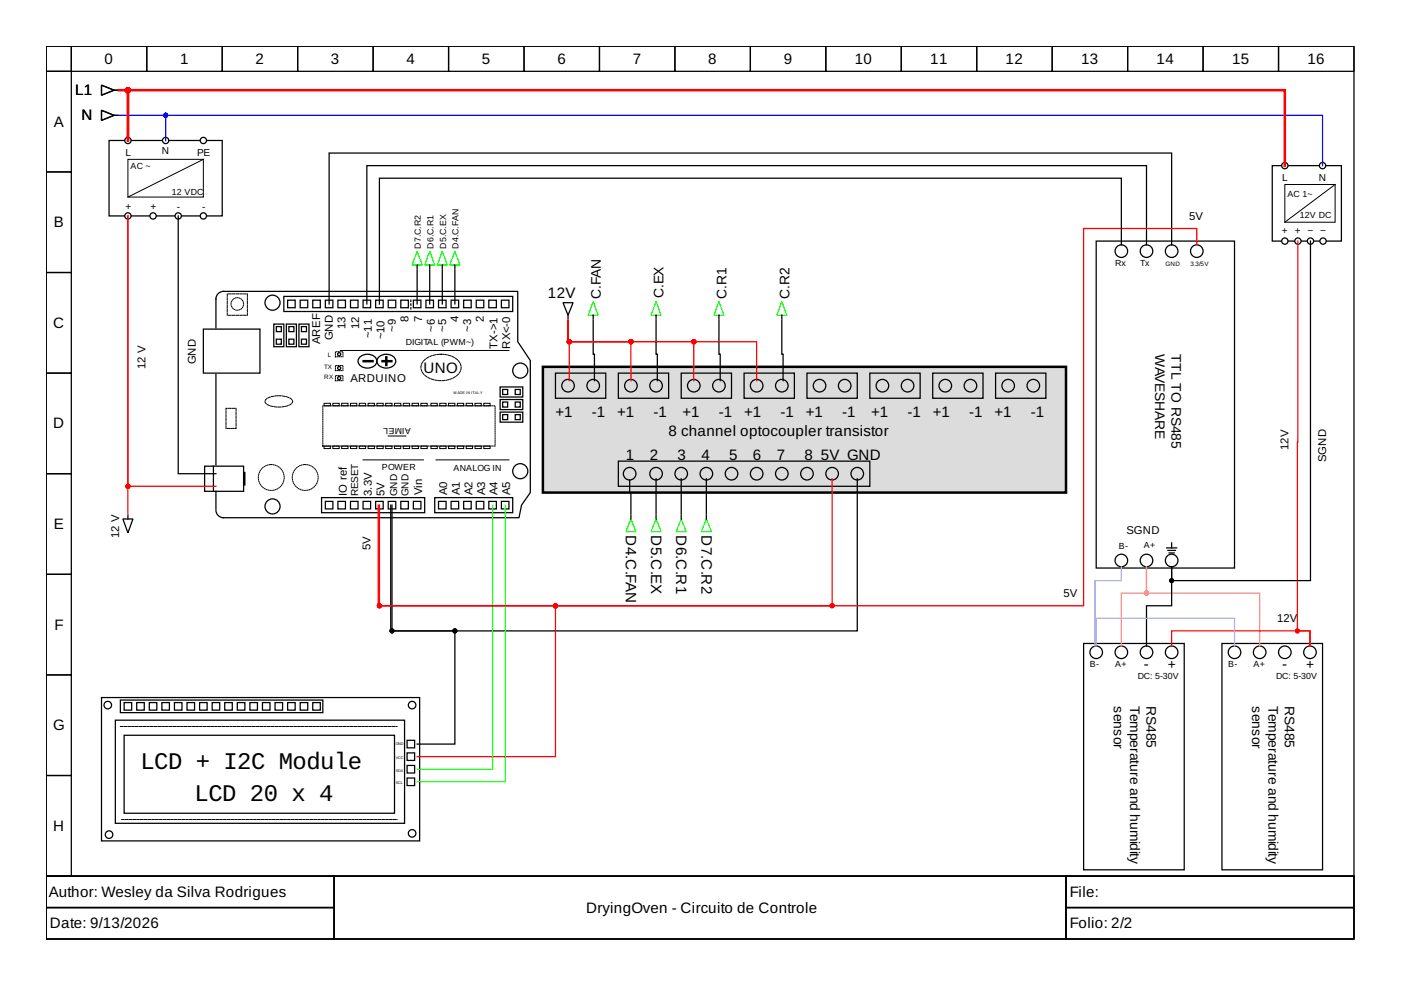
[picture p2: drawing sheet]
<svg xmlns="http://www.w3.org/2000/svg" width="297mm" height="210mm" viewBox="0 0 297 210" stroke-linecap="round" stroke-linejoin="round" font-family="sans-serif">
<g fill="none" stroke="#000" stroke-width=".27">
<path d="M9.8 9.8h277.3v176h-277.3zM9.8 9.8h5.3v5.3h-5.3zM9.8 15.1h5.3v21.4h-5.3zM15.1 9.8h16v5.3h-16zM31.1 9.8h16v5.3h-16zM47.1 9.8h16v5.3h-16zM63.1 9.8h16v5.3h-16zM79.1 9.8h16v5.3h-16zM95.1 9.8h16v5.3h-16zM111.1 9.8h16v5.3h-16zM127.1 9.8h16v5.3h-16zM143.1 9.8h16v5.3h-16z"/>
<path d="M159.1 9.8h16v5.3h-16zM175.1 9.8h16v5.3h-16zM191.1 9.8h16v5.3h-16zM207.1 9.8h16v5.3h-16zM223.1 9.8h16v5.3h-16zM239.1 9.8h16v5.3h-16zM255.1 9.8h16v5.3h-16zM271.1 9.8h16v5.3h-16zM9.8 36.5h5.3v21.3h-5.3zM23.1 29.8h24v16h-24zM9.8 57.8h5.3v21.3h-5.3zM9.8 79.1h5.3v21.3h-5.3z"/>
<path d="M43.1 69.8h12v9.3h-12zM45.8 69.5v-6.1a1.6 1.6 0 0 1 1.6-1.6h62.4v10.6l2.6 4v28l-1.8 2.7-.6 2.7h-62.6a1.6 1.6 0 0 1-1.6-1.6M45.8 79.4v19.2M58 68.7h2.2v4.8h-2.2zM58.6 69.2h1v1.1h-1zM58.6 71.9h1v1.1h-1zM60.2 62.8h48.5v3.2h-48.5zM60.7 68.7h2.1v4.8h-2.1zM61 63.6h1.6v1.6h-1.6zM61.2 69.2h1.1v1.1h-1.1zM61.2 71.9h1.1v1.1h-1.1zM63.4 68.7h2.1v4.8h-2.1z"/>
<path d="M63.6 63.6h1.6v1.6h-1.6zM63.9 69.2h1.1v1.1h-1.1zM63.9 71.9h1.1v1.1h-1.1zM66.3 63.6h1.6v1.6h-1.6zM69 63.6h1.6v1.6h-1.6zM71.6 63.6h1.6v1.6h-1.6zM74.3 63.6h1.6v1.6h-1.6zM76.2 75.8a2.33 2.33 0 0 1 3.6 .4 1.78 1.78 0 0 1-2.4 1.8 1.41 1.41 0 0 1-1.2-2.2zM77 63.6h1.6v1.6h-1.6zM77 76.4h2.1v.3h-2.1zM79.6 63.6h1.6v1.6h-1.6zM80.2 75.8a2.33 2.33 0 0 1 3.6 .4 1.78 1.78 0 0 1-2.4 1.8 1.41 1.41 0 0 1-1.2-2.2z"/>
<path d="M81 76.4h2.1v.3h-2.1zM81.8 75.6h.2v1.9h-.2zM82.3 63.6h1.6v1.6h-1.6zM85 63.6h1.6v1.6h-1.6zM87.6 63.6h1.6v1.6h-1.6zM90.3 63.6h1.6v1.6h-1.6zM93 63.6h1.6v1.6h-1.6zM95.6 63.6h1.6v1.6h-1.6zM98.3 63.6h1.6v1.6h-1.6zM101 63.6h1.6v1.6h-1.6zM103.6 63.6h1.6v1.6h-1.6zM106.3 63.6h1.6v1.6h-1.6z"/>
<path d="M43.4 98.8h8.2v5.4h-8.2zM45.2 98.8v5.4M106 82h4.8v2.2h-4.8zM106 84.7h4.8v2.1h-4.8zM106 87.4h4.8v2.1h-4.8zM106.6 82.6h1v1h-1zM106.6 85.2h1v1.1h-1zM106.6 87.9h1v1.1h-1zM109.2 85.2h1.1v1.1h-1.1zM109.2 87.9h1.1v1.1h-1.1zM109.2 82.6h1.1v1h-1.1zM9.8 100.4h5.3v21.4h-5.3z"/>
<path d="M45.8 104.2v3.7M51.6 100.2h.3v2.6h-.3zM68.2 105.5h21.8v3.2h-21.8zM69 106.3h1.6v1.6h-1.6zM71.6 106.3h1.6v1.6h-1.6zM74.3 106.3h1.6v1.6h-1.6zM77 106.3h1.6v1.6h-1.6zM79.6 106.3h1.6v1.6h-1.6zM82.3 106.3h1.6v1.6h-1.6zM85 106.3h1.6v1.6h-1.6zM87.6 106.3h1.6v1.6h-1.6zM92.2 105.5h16.5v3.2h-16.5z"/>
<path d="M93 106.3h1.6v1.6h-1.6zM95.6 106.3h1.6v1.6h-1.6zM98.3 106.3h1.6v1.6h-1.6zM101 106.3h1.6v1.6h-1.6zM103.6 106.3h1.6v1.6h-1.6zM106.3 106.3h1.6v1.6h-1.6zM9.8 121.8h5.3v21.3h-5.3zM9.8 143.1h5.3v21.3h-5.3zM9.8 164.4h5.3v21.4h-5.3zM9.8 185.8h277.3v13.3h-277.3zM9.8 185.8h61v6.6h-61zM9.8 192.4h61v6.7h-61z"/>
<path d="M70.8 185.8h155.2v13.3h-155.2zM226 185.8h61.1v6.6h-61.1zM226 192.4h61.1v6.7h-61.1z"/>
<circle cx="57.8" cy="64.2" r="1.6"/>
<circle cx="71.9" cy="78" r=".33"/>
<circle cx="71.9" cy="75.1" r=".33"/>
<circle cx="110.3" cy="78.6" r="1.6"/>
<circle cx="71.9" cy="80.2" r=".33"/>
<circle cx="110.3" cy="99.9" r="1.6"/>
<circle cx="57.8" cy="107.4" r="1.6"/>
</g>
<g fill="none" stroke="#000" stroke-width=".21">
<path d="M72.2 74.3h35.7M68.7 94.6h1.3v.5h-1.3zM68.7 85.5h1.3v.5h-1.3zM70.6 94.6h1.3v.5h-1.3zM70.6 85.5h1.3v.5h-1.3zM72.4 94.6h1.4v.5h-1.4zM72.4 85.5h1.4v.5h-1.4zM74.3 85.5h1.3v.5h-1.3zM74.3 94.6h1.3v.5h-1.3zM76.2 85.5h1.3v.5h-1.3zM76.2 94.6h1.3v.5h-1.3zM77 97.5h12.8"/>
<path d="M78 94.6h1.4v.5h-1.4zM78 85.5h1.4v.5h-1.4zM79.9 94.6h1.3v.5h-1.3zM79.9 85.5h1.3v.5h-1.3zM81.8 85.5h1.3v.5h-1.3zM81.8 94.6h1.3v.5h-1.3zM82.3 92.4h3.7M83.6 94.6h1.4v.5h-1.4zM83.6 85.5h1.4v.5h-1.4zM85.5 85.5h1.3v.5h-1.3zM85.5 94.6h1.3v.5h-1.3zM87.4 94.6h1.3v.5h-1.3z"/>
<path d="M87.4 85.5h1.3v.5h-1.3zM89.2 94.6h1.4v.5h-1.4zM89.2 85.5h1.4v.5h-1.4zM91.4 94.6h1.3v.5h-1.3zM91.4 85.5h1.3v.5h-1.3zM92.4 97.5h15.5M93.2 94.6h1.4v.5h-1.4zM93.2 85.5h1.4v.5h-1.4zM95.1 94.6h1.3v.5h-1.3zM95.1 85.5h1.3v.5h-1.3zM97 85.5h1.3v.5h-1.3zM97 94.6h1.3v.5h-1.3z"/>
<path d="M98.8 94.6h1.4v.5h-1.4zM98.8 85.5h1.4v.5h-1.4zM100.7 94.6h1.3v.5h-1.3zM100.7 85.5h1.3v.5h-1.3zM102.6 94.6h1.3v.5h-1.3zM102.6 85.5h1.3v.5h-1.3z"/>
</g>
<g fill="none" stroke="#000" stroke-width=".21" stroke-dasharray=".1 .3">
<path d="M71.1 74.6h1.6v1h-1.6zM71.1 77.5h1.6v1.1h-1.6zM71.1 79.6h1.6v1.1h-1.6zM68.4 86h36.6v8.6h-36.6z"/>
<circle cx="50.3" cy="64.4" r="1.33"/>
<circle cx="57.5" cy="101.2" r="2.75"/>
<circle cx="64.7" cy="101.2" r="2.75"/>
</g>
<path d="M87.1 65.5v-2.1" fill="none" stroke="#000" stroke-width=".27" stroke-dasharray=".3 .5"/>
<path d="M48.2 62.3h4.2v4.5h-4.2zM90 76.3a5.5 5.5 0 0 1 7.4 .5 2.31 2.31 0 0 1-1.5 3.4 5.5 5.5 0 0 1-6.3-1.2 2 2 0 0 1 .4-2.7zM47.9 86.6h2.1v4.2h-2.1zM56.3 84.8a5 5 0 0 1 5.6 0l.1 .3a2.76 2.76 0 0 1-2.9 1.2 2.76 2.76 0 0 1-2.9-1.2z" fill="none" stroke="#000" stroke-width=".21" stroke-dasharray=".5 .3"/>
<g fill="#fff" stroke="#000" stroke-width=".27">
<circle cx="43.1" cy="29.8" r=".67"/>
<circle cx="35.1" cy="29.8" r=".67"/>
<circle cx="27.1" cy="45.8" r=".67"/>
<circle cx="43.1" cy="45.8" r=".67"/>
<circle cx="32.5" cy="45.8" r=".67"/>
<circle cx="37.8" cy="45.8" r=".67"/>
</g>
<path d="M27.1 33.8h16v8h-16zM43.1 33.8l-16 8" fill="none" stroke="#000" stroke-width=".21"/>
<circle cx="27.1" cy="29.8" r=".67" fill="#fff" stroke="#000" stroke-width=".27"/>
<g fill="none" stroke="#000" stroke-width=".27">
<path d="M21.5 18.1l2.7 1-2.7 1.1zM24.2 19.1h.8M21.5 23.4l2.7 1.1-2.7 1zM24.2 24.5h.8M269.7 35.1h14.7v16h-14.7zM88.4 56.2v.8M91.1 56.2v.8M93.8 56.2v.8M125.8 66.8v.8M26.1 110h2.1l-1.1 3zM27.1 109.2v.8M133.8 109.2v.8"/>
<path d="M139.1 109.2v.8M149.8 109.2v.8"/>
</g>
<path d="M88.4 53.2l1.1 3h-2.1zM91.1 53.2l1.1 3h-2.2zM93.8 53.2l1 3h-2.1zM125.8 63.9l1 2.9h-2.1zM133.8 110l1 2.7h-2.1zM139.1 110l1.1 2.7h-2.2zM149.8 110l1 2.7h-2.1z" fill="none" stroke="#0f0" stroke-width=".27"/>
<g fill="#fff" stroke="#000" stroke-width=".27">
<circle cx="280.4" cy="35.1" r=".67"/>
<circle cx="272.4" cy="51.1" r=".67"/>
<circle cx="280.5" cy="51.1" r=".67"/>
<circle cx="275.2" cy="51.1" r=".67"/>
<circle cx="277.8" cy="51.1" r=".67"/>
</g>
<path d="M272.4 39.1h10.7v8h-10.7zM283.1 39.1l-10.7 8" fill="none" stroke="#000" stroke-width=".21"/>
<circle cx="272.4" cy="35.1" r=".67" fill="#fff" stroke="#000" stroke-width=".27"/>
<g fill="none" stroke="#000" stroke-width=".27">
<path d="M232.4 51.1h29.3v69.3h-29.3zM247.3 116.2h2.2M247.6 116.7h1.6M247.9 117.2h1M248.4 115.1v1.1M21.5 147.9h67.5v30.4h-67.5zM24.5 152.7h61.3v21.9h-61.3zM25.5 148.4h42.9v2.7h-42.9zM26.3 149h1.6v1.6h-1.6zM26.3 155.9h57.3v16.5h-57.3zM29 149h1.6v1.6h-1.6zM31.7 149h1.6v1.6h-1.6z"/>
<path d="M34.3 149h1.6v1.6h-1.6zM37 149h1.6v1.6h-1.6zM39.7 149h1.6v1.6h-1.6zM42.3 149h1.6v1.6h-1.6zM45 149h1.6v1.6h-1.6zM47.6 149h1.6v1.6h-1.6zM50.3 149h1.6v1.6h-1.6zM53 149h1.6v1.6h-1.6zM55.6 149h1.6v1.6h-1.6zM58.3 149h1.6v1.6h-1.6zM61 149h1.6v1.6h-1.6zM63.6 149h1.6v1.6h-1.6z"/>
<path d="M66.3 149h1.6v1.6h-1.6zM86.3 157h1.6v1.6h-1.6zM86.3 159.6h1.6v1.6h-1.6zM86.3 162.3h1.6v1.6h-1.6zM86.3 165h1.6v1.6h-1.6z"/>
<circle cx="237.7" cy="53.2" r="1.33"/>
<circle cx="243.1" cy="53.2" r="1.33"/>
<circle cx="248.4" cy="53.2" r="1.33"/>
<circle cx="253.7" cy="53.2" r="1.33"/>
<circle cx="237.7" cy="118.8" r="1.33"/>
<circle cx="243.1" cy="118.8" r="1.33"/>
<circle cx="248.4" cy="118.8" r="1.33"/>
<circle cx="22.9" cy="149.5" r=".8"/>
<circle cx="87.4" cy="149.5" r=".8"/>
<circle cx="23.1" cy="177" r=".8"/>
<circle cx="87.4" cy="176.7" r=".8"/>
</g>
<path d="M25.5 154h58.7M25.8 173.8h58.4" fill="none" stroke="#000" stroke-width=".21" stroke-dasharray=".5 .3"/>
<path d="M115.1 77.8h110.9v26.6h-110.9z" fill-rule="evenodd" fill="#dcdcdc" stroke="#000" stroke-width=".53"/>
<g fill="none" stroke="#000" stroke-width=".27">
<path d="M37.8 45.8v54.6h8M88.4 57.2v7.2M91.1 57.2v7.2M93.8 57.2v7.2M96.4 56.2v.8M96.4 57.2v7.2M237.7 51.9v-14.1h-157.3v26.6M243.1 51.9v-16.8h-165.3v29.3M248.4 51.9v-19.4h-178.6v31.9M277.8 51.1v72h-29.4v-2.9v8.2h-5.3v8.6M117.8 79.1h10.6v5.3h-10.6zM119.4 64.2h2.1l-1.1 2.6z"/>
<path d="M120.4 66.8v.8M125.8 67.9v7.2h.2v5.6M131.1 79.1h10.7v5.3h-10.7zM139.1 66.8v.8M139.1 67.9v7.2h.3v5.6M144.4 79.1h10.7v5.3h-10.7zM152.4 67.9v7.2h.3v5.6M152.4 66.8v.8M157.8 79.1h10.6v5.3h-10.6zM165.8 66.8v.8M165.8 67.9v7.2h.2v5.6M171.1 79.1h10.7v5.3h-10.7z"/>
<path d="M184.4 79.1h10.7v5.3h-10.7zM197.8 79.1h10.6v5.3h-10.6zM211.1 79.1h10.6v5.3h-10.6zM131.1 97.8h53.3v5.3h-53.3zM83.1 107.1v26.7h13.3v24h-8M133.5 101.8v2.6h.3v4.6M139.1 101.5v7.5M144.4 101.5v7.5M144.4 109.2v.8M149.8 101.5v7.5M181.8 101.5v32.3h-99v-26.7M229.7 136.4h21.4v48h-21.4z"/>
<path d="M259.1 136.4h21.3v48h-21.3z"/>
<circle cx="120.4" cy="81.8" r="1.33"/>
<circle cx="125.8" cy="81.8" r="1.33"/>
<circle cx="133.8" cy="81.8" r="1.33"/>
<circle cx="139.1" cy="81.8" r="1.33"/>
<circle cx="147.1" cy="81.8" r="1.33"/>
<circle cx="152.4" cy="81.8" r="1.33"/>
<circle cx="160.4" cy="81.8" r="1.33"/>
<circle cx="165.8" cy="81.8" r="1.33"/>
<circle cx="173.8" cy="81.8" r="1.33"/>
<circle cx="179.1" cy="81.8" r="1.33"/>
<circle cx="187.1" cy="81.8" r="1.33"/>
<circle cx="192.4" cy="81.8" r="1.33"/>
<circle cx="200.4" cy="81.8" r="1.33"/>
<circle cx="205.8" cy="81.8" r="1.33"/>
<circle cx="213.8" cy="81.8" r="1.33"/>
<circle cx="219.1" cy="81.8" r="1.33"/>
<circle cx="133.5" cy="100.4" r="1.33"/>
<circle cx="139.1" cy="100.4" r="1.33"/>
<circle cx="144.4" cy="100.4" r="1.33"/>
<circle cx="149.8" cy="100.4" r="1.33"/>
<circle cx="155.1" cy="100.4" r="1.33"/>
<circle cx="160.4" cy="100.4" r="1.33"/>
<circle cx="165.8" cy="100.4" r="1.33"/>
<circle cx="171.1" cy="100.4" r="1.33"/>
<circle cx="176.4" cy="100.4" r="1.33"/>
<circle cx="181.8" cy="100.4" r="1.33"/>
<circle cx="232.4" cy="138.3" r="1.33"/>
<circle cx="237.7" cy="138.3" r="1.33"/>
<circle cx="243.1" cy="138.3" r="1.33"/>
<circle cx="248.4" cy="138.3" r="1.33"/>
<circle cx="261.7" cy="138.3" r="1.33"/>
<circle cx="267.1" cy="138.3" r="1.33"/>
<circle cx="272.4" cy="138.3" r="1.33"/>
<circle cx="277.7" cy="138.3" r="1.33"/>
</g>
<path d="M96.4 53.2l1.1 3h-2.1zM139.1 63.9l1.1 2.9h-2.2zM152.4 63.9l1.1 2.9h-2.1zM165.8 63.9l1 2.9h-2.1zM104.4 107.1v56h-16M107.1 107.1v58.7h-18.7M144.4 110l1.1 2.7h-2.1z" fill="none" stroke="#0f0" stroke-width=".27"/>
<path d="M25.3 19.1h1.8v10.7v-10.7h245.3v16" fill="none" stroke="#f00" stroke-width=".53"/>
<circle cx="27.1" cy="19.1" r=".4" fill="#f00" stroke="#f00" stroke-width=".53"/>
<path d="M253.7 51.9v-3.5h-24v80h-149.3v-21.3v21.3h37.4v32h-29.4M275.2 51.1l-.1 82.7h2.6v3.2v-3.2h-29.3v3.2M120.4 67.9v4.5h.3v8.3M120.4 67.9v4.5h26.7v8.3M120.4 67.9v4.5h40v8.3M120.4 67.9v4.5h13.4v8.3M45.8 103.1h-18.7v-57.3v63.2M176.4 101.5v26.9h-96.2v-21.3" fill="none" stroke="#f00" stroke-width=".27"/>
<g fill="#f00" stroke="#f00" stroke-width=".27">
<circle cx="27.1" cy="103.1" r=".4"/>
<circle cx="120.7" cy="72.4" r=".4"/>
<circle cx="80.4" cy="128.4" r=".4"/>
<circle cx="117.8" cy="128.4" r=".4"/>
<circle cx="147.1" cy="72.4" r=".4"/>
<circle cx="275.1" cy="133.8" r=".4"/>
<circle cx="176.4" cy="128.4" r=".4"/>
<circle cx="133.8" cy="72.4" r=".4"/>
</g>
<path d="M25.3 24.5h9.8v5.3v-5.3h245.3v10.6" fill="none" stroke="#00f" stroke-width=".27"/>
<circle cx="35.1" cy="24.5" r=".4" fill="#00f" stroke="#00f" stroke-width=".27"/>
<path d="M232.4 137v-5.9h29.3v5.9M237.7 120.2v2.9h-5.6v13.9" fill="none" stroke="#a5f" stroke-width=".27"/>
<path d="M237.7 137v-11.2h5.4v-5.6v5.6h24v11.2" fill="none" stroke="#ffaa7f" stroke-width=".27"/>
<circle cx="243.1" cy="125.8" r=".4" fill="#ffaa7f" stroke="#ffaa7f" stroke-width=".27"/>
<g fill="#000" stroke="#000" stroke-width=".27">
<circle cx="83.1" cy="133.8" r=".4"/>
<circle cx="96.4" cy="133.8" r=".4"/>
<circle cx="248.4" cy="123.1" r=".4"/>
</g>
<g font-size="5.1">
<text x="29.8" y="163.1">LCD + I2C Module</text>
<text x="41.3" y="169.8">LCD 20 x 4</text>
</g>
<g font-size="3.2">
<text x="22.2" y="13.5">0</text>
<text x="38.2" y="13.5">1</text>
<text x="54.2" y="13.5">2</text>
<text x="70.2" y="13.5">3</text>
<text x="86.2" y="13.5">4</text>
<text x="102.2" y="13.5">5</text>
<text x="118.2" y="13.5">6</text>
<text x="134.2" y="13.5">7</text>
<text x="150.2" y="13.5">8</text>
<text x="166.2" y="13.5">9</text>
<text x="181.2" y="13.5">10</text>
<text x="197.2" y="13.5">11</text>
<text x="213.2" y="13.5">12</text>
<text x="229.2" y="13.5">13</text>
<text x="245.2" y="13.5">14</text>
<text x="261.2" y="13.5">15</text>
<text x="277.2" y="13.5">16</text>
<text x="15.9" y="20.1">L1</text>
<text x="11.4" y="26.9">A</text>
<text x="17.3" y="25.4">N</text>
<text x="11.4" y="48.2">B</text>
<text x="116.2" y="63.1">12V</text>
<text x="11.3" y="69.5">C</text>
<text x="89.8" y="79.1">UNO</text>
<text x="117.8" y="88.4">+1</text>
<text x="125.5" y="88.4">-1</text>
<text x="130.8" y="88.4">+1</text>
<text x="138.6" y="88.4">-1</text>
<text x="144.7" y="88.4">+1</text>
<text x="152.4" y="88.4">-1</text>
<text x="157.8" y="88.4">+1</text>
<text x="165.5" y="88.4">-1</text>
<text x="170.8" y="88.4">+1</text>
<text x="178.6" y="88.4">-1</text>
<text x="184.7" y="88.4">+1</text>
<text x="192.4" y="88.4">-1</text>
<text x="197.8" y="88.4">+1</text>
<text x="205.5" y="88.4">-1</text>
<text x="210.8" y="88.4">+1</text>
<text x="218.6" y="88.4">-1</text>
<text x="11.3" y="90.8">D</text>
<text x="141.8" y="92.4">8 channel optocoupler transistor</text>
<text x="132.7" y="97.5">1</text>
<text x="137.8" y="97.5">2</text>
<text x="143.6" y="97.5">3</text>
<text x="148.7" y="97.5">4</text>
<text x="154.6" y="97.5">5</text>
<text x="159.6" y="97.5">6</text>
<text x="164.7" y="97.5">7</text>
<text x="170.6" y="97.5">8</text>
<text x="174" y="97.5">5V GND</text>
<text x="11.4" y="112.2">E</text>
<text x="132.7" y="113.5" transform="rotate(90 132.7 113.5)">D4.C.FAN</text>
<text x="138" y="113.5" transform="rotate(90 138 113.5)">D5.C.EX</text>
<text x="143.4" y="113.5" transform="rotate(90 143.4 113.5)">D6.C.R1</text>
<text x="148.7" y="113.5" transform="rotate(90 148.7 113.5)">D7.C.R2</text>
<text x="11.5" y="133.5">F</text>
<text x="242.5" y="141.8">-</text>
<text x="271.9" y="141.8">-</text>
<text x="11.3" y="154.8">G</text>
<text x="11.3" y="176.2">H</text>
<text x="10.3" y="190.2">Author: Wesley da Silva Rodrigues</text>
<text x="226.8" y="190.2">File:</text>
<text x="10.6" y="196.8">Date: 9/13/2026</text>
<text x="124.3" y="193.5">DryingOven - Circuito de Controle</text>
<text x="226.8" y="196.8">Folio: 2/2</text>
</g>
<g font-size="2.9">
<text x="127.4" y="63.4" transform="rotate(-90 127.4 63.4)">C.FAN</text>
<text x="140.7" y="63.2" transform="rotate(-90 140.7 63.2)">C.EX</text>
<text x="154" y="63.4" transform="rotate(-90 154 63.4)">C.R1</text>
<text x="167.4" y="63.4" transform="rotate(-90 167.4 63.4)">C.R2</text>
<text x="244.9" y="75.1" transform="rotate(90 244.9 75.1)">WAVESHARE</text>
<text x="248.4" y="75.1" transform="rotate(90 248.4 75.1)">TTL TO RS485</text>
<text x="247.6" y="141.8">+</text>
<text x="276.9" y="141.8">+</text>
<text x="236.1" y="149.8" transform="rotate(90 236.1 149.8)">sensor</text>
<text x="239.6" y="149.8" transform="rotate(90 239.6 149.8)">Temperature and humidity</text>
<text x="243.1" y="149.8" transform="rotate(90 243.1 149.8)">RS485</text>
<text x="265.5" y="149.8" transform="rotate(90 265.5 149.8)">sensor</text>
<text x="268.9" y="149.8" transform="rotate(90 268.9 149.8)">Temperature and humidity</text>
<text x="272.4" y="149.8" transform="rotate(90 272.4 149.8)">RS485</text>
</g>
<g font-size="2.4">
<text x="252.1" y="46.6">5V</text>
<text x="73.2" y="69.8" transform="rotate(-90 73.2 69.8)">13</text>
<text x="76.2" y="69.8" transform="rotate(-90 76.2 69.8)">12</text>
<text x="78.8" y="71.6" transform="rotate(-90 78.8 71.6)">~11</text>
<text x="81.5" y="71.9" transform="rotate(-90 81.5 71.9)">~10</text>
<text x="83.9" y="70.3" transform="rotate(-90 83.9 70.3)">~9</text>
<text x="86.6" y="68.2" transform="rotate(-90 86.6 68.2)">8</text>
<text x="89.5" y="68.2" transform="rotate(-90 89.5 68.2)">7</text>
<text x="92.2" y="70.3" transform="rotate(-90 92.2 70.3)">~6</text>
<text x="94.6" y="70.3" transform="rotate(-90 94.6 70.3)">~5</text>
<text x="97.2" y="68.2" transform="rotate(-90 97.2 68.2)">4</text>
<text x="99.9" y="70.3" transform="rotate(-90 99.9 70.3)">~3</text>
<text x="102.6" y="68.2" transform="rotate(-90 102.6 68.2)">2</text>
<text x="41.5" y="77.2" transform="rotate(-90 41.5 77.2)">GND</text>
<text x="67.9" y="73" transform="rotate(-90 67.9 73)">AREF</text>
<text x="70.6" y="72.2" transform="rotate(-90 70.6 72.2)">GND</text>
<text x="105.5" y="74" transform="rotate(-90 105.5 74)">TX-&gt;1</text>
<text x="108.2" y="74" transform="rotate(-90 108.2 74)">RX&lt;-0</text>
<text x="30.9" y="78.3" transform="rotate(-90 30.9 78.3)">12 V</text>
<text x="74.3" y="81">ARDUINO</text>
<text x="273.2" y="95.4" transform="rotate(-90 273.2 95.4)">12V</text>
<text x="281.2" y="98" transform="rotate(-90 281.2 98)">SGND</text>
<text x="73.5" y="105.2" transform="rotate(-90 73.5 105.2)">IO ref</text>
<text x="78.8" y="105.2" transform="rotate(-90 78.8 105.2)">3.3V</text>
<text x="81.5" y="105.2" transform="rotate(-90 81.5 105.2)">5V</text>
<text x="89.5" y="105" transform="rotate(-90 89.5 105)">Vin</text>
<text x="94.8" y="105" transform="rotate(-90 94.8 105)">A0</text>
<text x="97.5" y="105" transform="rotate(-90 97.5 105)">A1</text>
<text x="100.2" y="105" transform="rotate(-90 100.2 105)">A2</text>
<text x="102.8" y="105" transform="rotate(-90 102.8 105)">A3</text>
<text x="105.5" y="105" transform="rotate(-90 105.5 105)">A4</text>
<text x="108.2" y="105" transform="rotate(-90 108.2 105)">A5</text>
<text x="238.8" y="113.2">SGND</text>
<text x="25.3" y="114" transform="rotate(-90 25.3 114)">12 V</text>
<text x="78.6" y="116.7" transform="rotate(-90 78.6 116.7)">5V</text>
<text x="225.5" y="126.6">5V</text>
<text x="270.8" y="131.9">12V</text>
</g>
<g font-size="2.1">
<text x="26.6" y="33">L</text>
<text x="34.3" y="32.7">N</text>
<text x="41.8" y="33">PE</text>
<text x="271.9" y="38.3">L</text>
<text x="279.6" y="38.3">N</text>
<text x="26.6" y="44.4">+</text>
<text x="31.9" y="44.4">+</text>
<text x="37.5" y="44.4">-</text>
<text x="42.9" y="44.4">-</text>
<text x="271.8" y="49.5">+</text>
<text x="274.5" y="49.5">+ − −</text>
<text x="75.9" y="105.2" transform="rotate(-90 75.9 105.2)">RESET</text>
<text x="84.2" y="105.2" transform="rotate(-90 84.2 105.2)">GND</text>
<text x="86.6" y="105.2" transform="rotate(-90 86.6 105.2)">GND</text>
</g>
<g font-size="1.9">
<text x="27.7" y="35.9">AC ~</text>
<text x="36.5" y="41.3">12 VDC</text>
<text x="272.9" y="41.8">AC 1~</text>
<text x="275.6" y="46.3">12V DC</text>
<text x="89.2" y="52.7" transform="rotate(-90 89.2 52.7)">D7.C.R2</text>
<text x="91.9" y="52.7" transform="rotate(-90 91.9 52.7)">D6.C.R1</text>
<text x="94.6" y="52.7" transform="rotate(-90 94.6 52.7)">D5.C.EX</text>
<text x="97.2" y="52.7" transform="rotate(-90 97.2 52.7)">D4.C.FAN</text>
<text x="236.4" y="56.4">Rx</text>
<text x="241.7" y="56.4">Tx</text>
<text x="86" y="73.2">DIGITAL (PWM~)</text>
<text x="87.1" y="90.8" transform="rotate(-180 87.1 90.8)">AIMEL</text>
<text x="81" y="99.6">POWER</text>
<text x="96.2" y="99.9">ANALOG IN</text>
<text x="237.2" y="116.4">B-</text>
<text x="242.5" y="116.2">A+</text>
<text x="231.1" y="141.5">B-</text>
<text x="236.4" y="141.5">A+</text>
<text x="241.2" y="143.9">DC: 5-30V</text>
<text x="260.4" y="141.5">B-</text>
<text x="265.7" y="141.5">A+</text>
<text x="270.5" y="143.9">DC: 5-30V</text>
</g>
<g font-size="1.3">
<text x="247.1" y="56.4">GND</text>
<text x="252.4" y="56.4">3.3/5V</text>
<text x="69.5" y="75.6">L</text>
<text x="68.7" y="80.4">RX</text>
<text x="68.7" y="78.3">TX</text>
</g>
<g font-size=".8">
<text x="96.2" y="83.6">MADE IN ITALY</text>
<text x="83.9" y="161">VCC</text>
<text x="83.9" y="158">GND</text>
<text x="83.9" y="163.6">SDA</text>
<text x="83.9" y="166.3">SCL</text>
</g>
</svg>
